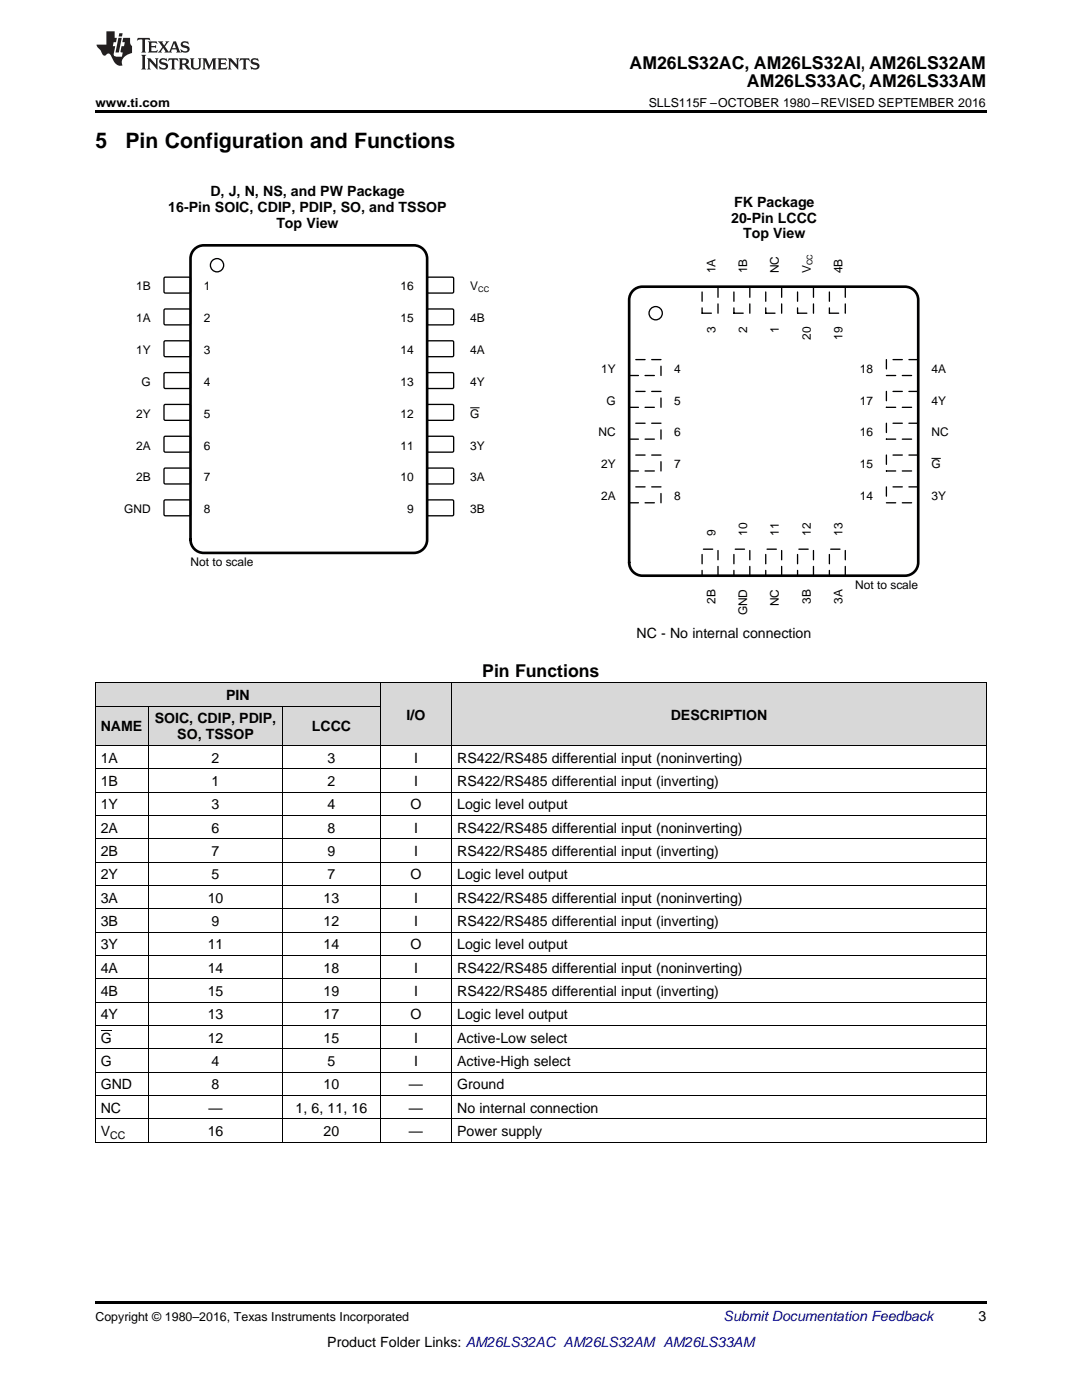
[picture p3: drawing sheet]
<svg xmlns="http://www.w3.org/2000/svg" width="216mm" height="279mm" viewBox="0 0 216 279" stroke-linecap="round" stroke-linejoin="round" font-family="sans-serif">
<g fill="#d8d8d8">
<path d="M75.9 136.3h14.3v12.5h-14.3z"/>
<path d="M90.2 136.3h106.6v12.5h-106.6z"/>
<path d="M19 141h10.7v7.8h-10.7z"/>
<path d="M29.7 141h26.7v7.8h-26.7z"/>
<path d="M56.4 141h19.5v7.8h-19.5z"/>
<path d="M19 136.3h10.7v4.7h-10.7z"/>
<path d="M29.7 136.3h26.7v4.7h-26.7z"/>
<path d="M56.4 136.3h19.5v4.7h-19.5z"/>
</g>
<path d="M19 227.9l.2 .1zM56.3 227.9l.1 .1zM75.8 227.9l.1 .1zM90.1 227.9l.1 .1zM196.7 227.9l.1 .1zM19 259.7h177.8v.5h-177.8z" fill="#000"/>
<g fill="none" stroke="#000" stroke-width=".2">
<path d="M19 136.3h177.8M19.1 136.3v91.7M75.9 136.3v91.7M90.1 136.3v91.7M196.8 136.3v91.7M19 158.1h177.8M19 153.4h177.8M19 148.7h177.8M19 140.9h56.9M29.7 140.9v87.1M56.3 140.9v87.1M19 176.7h177.8"/>
<path d="M19 172h177.8M19 167.4h177.8M19 162.7h177.8M19 200h177.8M19 195.3h177.8M19 190.7h177.8M19 186h177.8M19 181.3h177.8M19 218.6h177.8M19 213.9h177.8M19 209.3h177.8M19 204.6h177.8"/>
<path d="M19 227.9h177.8M19 223.3h177.8"/>
</g>
<path d="M125.5 71.8h6.4v3.1h-6.4z" fill-rule="evenodd" fill="#fff"/>
<path d="M125.5 71.8h6.4v3.1h-6.4z" fill="none" stroke="#000" stroke-width=".26" stroke-dasharray="1.9 1.3"/>
<path d="M125.5 78.1h6.4v3.2h-6.4z" fill-rule="evenodd" fill="#fff"/>
<path d="M125.5 78.1h6.4v3.2h-6.4z" fill="none" stroke="#000" stroke-width=".26" stroke-dasharray="1.9 1.3"/>
<path d="M125.5 84.5h6.4v3.1h-6.4z" fill-rule="evenodd" fill="#fff"/>
<path d="M125.5 84.5h6.4v3.1h-6.4z" fill="none" stroke="#000" stroke-width=".26" stroke-dasharray="1.9 1.3"/>
<path d="M125.5 90.8h6.4v3.2h-6.4z" fill-rule="evenodd" fill="#fff"/>
<path d="M125.5 90.8h6.4v3.2h-6.4z" fill="none" stroke="#000" stroke-width=".26" stroke-dasharray="1.9 1.3"/>
<path d="M125.5 97.2h6.4v3.1h-6.4z" fill-rule="evenodd" fill="#fff"/>
<path d="M125.5 97.2h6.4v3.1h-6.4z" fill="none" stroke="#000" stroke-width=".26" stroke-dasharray="1.9 1.3"/>
<path d="M140.1 109.6h3.2v5.3h-3.2z" fill-rule="evenodd" fill="#fff"/>
<path d="M140.1 109.6h3.2v5.3h-3.2z" fill="none" stroke="#000" stroke-width=".26" stroke-dasharray="1.9 1.3"/>
<path d="M146.4 109.6h3.2v5.3h-3.2z" fill-rule="evenodd" fill="#fff"/>
<path d="M146.4 109.6h3.2v5.3h-3.2z" fill="none" stroke="#000" stroke-width=".26" stroke-dasharray="1.9 1.3"/>
<path d="M152.8 109.6h3.2v5.3h-3.2z" fill-rule="evenodd" fill="#fff"/>
<path d="M152.8 109.6h3.2v5.3h-3.2z" fill="none" stroke="#000" stroke-width=".26" stroke-dasharray="1.9 1.3"/>
<path d="M159.1 109.6h3.2v5.3h-3.2z" fill-rule="evenodd" fill="#fff"/>
<path d="M159.1 109.6h3.2v5.3h-3.2z" fill="none" stroke="#000" stroke-width=".26" stroke-dasharray="1.9 1.3"/>
<path d="M165.5 109.6h3.2v5.3h-3.2z" fill-rule="evenodd" fill="#fff"/>
<path d="M165.5 109.6h3.2v5.3h-3.2z" fill="none" stroke="#000" stroke-width=".26" stroke-dasharray="1.9 1.3"/>
<path d="M176.9 97.2h6.3v3.1h-6.3z" fill-rule="evenodd" fill="#fff"/>
<path d="M176.9 97.2h6.3v3.1h-6.3z" fill="none" stroke="#000" stroke-width=".26" stroke-dasharray="1.9 1.3"/>
<path d="M176.9 90.8h6.3v3.2h-6.3z" fill-rule="evenodd" fill="#fff"/>
<path d="M176.9 90.8h6.3v3.2h-6.3z" fill="none" stroke="#000" stroke-width=".26" stroke-dasharray="1.9 1.3"/>
<path d="M185.9 91.5h1.8" fill="none" stroke="#000" stroke-width=".2"/>
<path d="M176.9 84.5h6.3v3.1h-6.3z" fill-rule="evenodd" fill="#fff"/>
<path d="M176.9 84.5h6.3v3.1h-6.3z" fill="none" stroke="#000" stroke-width=".26" stroke-dasharray="1.9 1.3"/>
<path d="M176.9 78.1h6.3v3.2h-6.3z" fill-rule="evenodd" fill="#fff"/>
<path d="M176.9 78.1h6.3v3.2h-6.3z" fill="none" stroke="#000" stroke-width=".26" stroke-dasharray="1.9 1.3"/>
<path d="M176.9 71.8h6.3v3.1h-6.3z" fill-rule="evenodd" fill="#fff"/>
<path d="M176.9 71.8h6.3v3.1h-6.3z" fill="none" stroke="#000" stroke-width=".26" stroke-dasharray="1.9 1.3"/>
<path d="M165.5 57.2h3.2v5.3h-3.2z" fill-rule="evenodd" fill="#fff"/>
<path d="M165.5 57.2h3.2v5.3h-3.2z" fill="none" stroke="#000" stroke-width=".26" stroke-dasharray="1.9 1.3"/>
<path d="M159.1 57.2h3.2v5.3h-3.2z" fill-rule="evenodd" fill="#fff"/>
<path d="M159.1 57.2h3.2v5.3h-3.2z" fill="none" stroke="#000" stroke-width=".26" stroke-dasharray="1.9 1.3"/>
<path d="M152.8 57.2h3.2v5.3h-3.2z" fill-rule="evenodd" fill="#fff"/>
<path d="M152.8 57.2h3.2v5.3h-3.2z" fill="none" stroke="#000" stroke-width=".26" stroke-dasharray="1.9 1.3"/>
<path d="M146.4 57.2h3.2v5.3h-3.2z" fill-rule="evenodd" fill="#fff"/>
<path d="M146.4 57.2h3.2v5.3h-3.2z" fill="none" stroke="#000" stroke-width=".26" stroke-dasharray="1.9 1.3"/>
<path d="M140.1 57.2h3.2v5.3h-3.2z" fill-rule="evenodd" fill="#fff"/>
<path d="M140.1 57.2h3.2v5.3h-3.2z" fill="none" stroke="#000" stroke-width=".26" stroke-dasharray="1.9 1.3"/>
<circle cx="130.8" cy="62.5" r="1.32" fill="none" stroke="#000" stroke-width=".26"/>
<path d="M126.1 58.2a2.64 2.64 0 0 1 2.1-1h52.4a2.65 2.65 0 0 1 2.6 2.7v52.3a2.65 2.65 0 0 1-2.6 2.7h-52.4a2.65 2.65 0 0 1-2.7-2.7v-52.3l.1-.6z" fill="none" stroke="#000" stroke-width=".53"/>
<path d="M32.9 55.3h5l.1 .3v2.8l-.3 .1h-4.8l-.2-.3v-2.6z" fill-rule="evenodd" fill="#fff"/>
<path d="M32.9 55.3h5l.1 .3v2.8l-.3 .1h-4.8l-.2-.3v-2.6z" fill="none" stroke="#000" stroke-width=".26"/>
<path d="M85.3 55.4l.2-.1h4.9l.1 .3v2.8l-.2 .1h-4.9l-.2-.3z" fill-rule="evenodd" fill="#fff"/>
<path d="M85.3 55.4l.2-.1h4.9l.1 .3v2.8l-.2 .1h-4.9l-.2-.3z" fill="none" stroke="#000" stroke-width=".26"/>
<path d="M32.9 61.7h5l.1 .2v2.8l-.3 .1h-4.8l-.2-.2v-2.7z" fill-rule="evenodd" fill="#fff"/>
<path d="M32.9 61.7h5l.1 .2v2.8l-.3 .1h-4.8l-.2-.2v-2.7z" fill="none" stroke="#000" stroke-width=".26"/>
<path d="M85.3 61.8l.2-.1h4.9l.1 .2v2.8l-.2 .1h-4.9l-.2-.2z" fill-rule="evenodd" fill="#fff"/>
<path d="M85.3 61.8l.2-.1h4.9l.1 .2v2.8l-.2 .1h-4.9l-.2-.2z" fill="none" stroke="#000" stroke-width=".26"/>
<path d="M32.9 68h5l.1 .3v2.8l-.3 .1h-4.8l-.2-.3v-2.6z" fill-rule="evenodd" fill="#fff"/>
<path d="M32.9 68h5l.1 .3v2.8l-.3 .1h-4.8l-.2-.3v-2.6z" fill="none" stroke="#000" stroke-width=".26"/>
<path d="M85.3 68.1l.2-.1h4.9l.1 .3v2.8l-.2 .1h-4.9l-.2-.3z" fill-rule="evenodd" fill="#fff"/>
<path d="M85.3 68.1l.2-.1h4.9l.1 .3v2.8l-.2 .1h-4.9l-.2-.3z" fill="none" stroke="#000" stroke-width=".26"/>
<path d="M32.9 74.4h5l.1 .2v2.8l-.3 .1h-4.8l-.2-.2v-2.7z" fill-rule="evenodd" fill="#fff"/>
<path d="M32.9 74.4h5l.1 .2v2.8l-.3 .1h-4.8l-.2-.2v-2.7z" fill="none" stroke="#000" stroke-width=".26"/>
<path d="M85.3 74.5l.2-.1h4.9l.1 .2v2.8l-.2 .1h-4.9l-.2-.2z" fill-rule="evenodd" fill="#fff"/>
<path d="M85.3 74.5l.2-.1h4.9l.1 .2v2.8l-.2 .1h-4.9l-.2-.2z" fill="none" stroke="#000" stroke-width=".26"/>
<path d="M32.9 80.7h5l.1 .3v2.8l-.3 .1h-4.8l-.2-.3v-2.6z" fill-rule="evenodd" fill="#fff"/>
<path d="M32.9 80.7h5l.1 .3v2.8l-.3 .1h-4.8l-.2-.3v-2.6z" fill="none" stroke="#000" stroke-width=".26"/>
<path d="M85.4 80.7h5l.1 .3v2.8l-.2 .1h-4.9l-.2-.3v-2.6z" fill-rule="evenodd" fill="#fff"/>
<path d="M85.4 80.7h5l.1 .3v2.8l-.2 .1h-4.9l-.2-.3v-2.6z" fill="none" stroke="#000" stroke-width=".26"/>
<path d="M93.8 81.4h1.9" fill="none" stroke="#000" stroke-width=".2"/>
<path d="M32.9 87.1h5l.1 .2v2.8l-.3 .1h-4.8l-.2-.2v-2.7z" fill-rule="evenodd" fill="#fff"/>
<path d="M32.9 87.1h5l.1 .2v2.8l-.3 .1h-4.8l-.2-.2v-2.7z" fill="none" stroke="#000" stroke-width=".26"/>
<path d="M85.4 87.1h5l.1 .2v2.8l-.2 .1h-4.9l-.2-.2v-2.7z" fill-rule="evenodd" fill="#fff"/>
<path d="M85.4 87.1h5l.1 .2v2.8l-.2 .1h-4.9l-.2-.2v-2.7z" fill="none" stroke="#000" stroke-width=".26"/>
<path d="M32.9 93.4h5l.1 .3v2.8l-.3 .1h-4.8l-.2-.3v-2.6z" fill-rule="evenodd" fill="#fff"/>
<path d="M32.9 93.4h5l.1 .3v2.8l-.3 .1h-4.8l-.2-.3v-2.6z" fill="none" stroke="#000" stroke-width=".26"/>
<path d="M85.4 93.4h5l.1 .3v2.8l-.2 .1h-4.9l-.2-.3v-2.6z" fill-rule="evenodd" fill="#fff"/>
<path d="M85.4 93.4h5l.1 .3v2.8l-.2 .1h-4.9l-.2-.3v-2.6z" fill="none" stroke="#000" stroke-width=".26"/>
<path d="M32.9 99.8h5l.1 .2v2.8l-.3 .1h-4.8l-.2-.2v-2.7z" fill-rule="evenodd" fill="#fff"/>
<path d="M32.9 99.8h5l.1 .2v2.8l-.3 .1h-4.8l-.2-.2v-2.7z" fill="none" stroke="#000" stroke-width=".26"/>
<path d="M85.4 99.8h5l.1 .2v2.8l-.2 .1h-4.9l-.2-.2v-2.7z" fill-rule="evenodd" fill="#fff"/>
<g fill="none" stroke="#000" stroke-width=".26">
<path d="M85.4 99.8h5l.1 .2v2.8l-.2 .1h-4.9l-.2-.2v-2.7z"/>
<circle cx="43.3" cy="52.9" r="1.32"/>
</g>
<path d="M39 49.5l1.1-.5h.6h41.9a2.64 2.64 0 0 1 2.6 2.6v56.1a2.64 2.64 0 0 1-2.6 2.6h-41.9a2.64 2.64 0 0 1-2.7-2.6v-56.1a2.64 2.64 0 0 1 1-2.1z" fill="none" stroke="#000" stroke-width=".53"/>
<path d="M19 22h177.8v.5h-177.8z" fill="#000"/>
<g fill="#231f20">
<path d="M27.5 7.6l-.1 .5 .4-.2h.6v.1v2.1l-.2 .4h1l-.3-.4v-2.1l.1-.1h.5l.5 .2-.2-.5zM29.5 8.3l.2 .3v1.5l-.2 .4h1.8l.2-.6a1.04 1.04 0 0 1-1.3 .2v-.7h.6l.3 .2v-.6l-.3 .2h-.6v-.6l.8-.1 .4 .3-.2-.5zM31.5 8.3l.9 1.1-.9 1.1h.8l-.2-.2 .5-.7 .4 .7-.2 .2h1.5l-.1-.2 .1-.4h.9l.1 .4-.2 .2h1l-.3-.3-.7-1.9h-.5l-.9 2-.8-1 .9-1h-.8l.1 .3-.3 .5-.4-.6 .2-.2zM34.7 8.6l.4 1h-.7zM36.3 8.4a.63 .63 0 0 0-.2 .7 .63 .63 0 0 0 .6 .4l.6 .2 .1 .2a.75 .75 0 0 1-.7 .4 .75 .75 0 0 1-.6-.5l.1 .7 .1-.1a1.11 1.11 0 0 0 1.5-.6 1.13 1.13 0 0 0-1.2-.8l-.1-.4a1.04 1.04 0 0 1 1.2 .2l-.2-.5-.1 .1-.5-.2zM28.2 10.9l.2 .4v2.2l-.2 .4h1l-.3-.4v-2.2l.3-.4zM29.3 11.6l.3 .4v1.5l-.3 .4h.8l-.2-.4v-1.3l1.5 1.7v-1.9l.2-.4h-.7l.2 .4v.9l-1.1-1.3zM32 11.8a.62 .62 0 0 0-.2 .7 .62 .62 0 0 0 .6 .4l.6 .1 .1 .3a.76 .76 0 0 1-.7 .3 .76 .76 0 0 1-.6-.4l.1 .7 .1-.1a1.11 1.11 0 0 0 1.5-.6 1.13 1.13 0 0 0-1.2-.8l-.1-.4a1.04 1.04 0 0 1 1.2 .2l-.2-.6-.1 .1-.5-.1zM33.7 11.6l-.2 .6a.61 .61 0 0 1 .8-.3v1.6l-.2 .4h.9l-.2-.4v-1.6a.63 .63 0 0 1 .8 .3l-.2-.6zM35.6 11.6l.3 .4v1.5l-.3 .4h1l-.2-.2v-.8l.5 .2a.76 .76 0 0 0 1.2 .7l-1-1a.58 .58 0 0 0 .6-.5 .58 .58 0 0 0-.5-.6zM36.4 11.9h.1a.45 .45 0 0 1 .5 .1 .45 .45 0 0 1 .1 .5l-.7 .2zM37.9 11.6l.2 .2a2.17 2.17 0 0 0 .3 1.9 .99 .99 0 0 0 1.6-.6v-1.1l.2-.4h-.7l.2 .2a1.92 1.92 0 0 1-.2 1.8 .6 .6 0 0 1-.9-.5v-1.1l.2-.4zM40.4 11.6l.2 .4v1.5l-.2 .4h.7l-.2-.4v-1.4l.8 1.8 .8-1.8v1.4l-.2 .4h.9l-.2-.4v-1.5l.2-.4h-.8l-.6 1.5-.6-1.5zM43.4 11.6l.2 .4v1.5l-.2 .4h1.8l.2-.6a1.04 1.04 0 0 1-1.3 .1v-.6h.5l.4 .2v-.6l-.4 .2h-.5v-.7h.8l.3 .3-.1-.6zM45.5 11.6l.2 .4v1.5l-.2 .4h.7l-.2-.4v-1.3l1.5 1.7v-1.9l.2-.4h-.7l.2 .4v.9l-1.1-1.3zM47.9 11.6l-.1 .6a.61 .61 0 0 1 .8-.3v1.6l-.3 .4h1l-.3-.4 .1-1.6a.63 .63 0 0 1 .7 .3l-.1-.6zM50.2 11.8a.62 .62 0 0 0-.2 .7 .62 .62 0 0 0 .6 .4l.6 .1 .2 .3a.76 .76 0 0 1-.8 .3 .76 .76 0 0 1-.6-.4l.1 .7 .2-.1a1.11 1.11 0 0 0 1.5-.6 1.13 1.13 0 0 0-1.3-.8l-.1-.4a1.04 1.04 0 0 1 1.2 .2l-.1-.6-.2 .1-.5-.1z"/>
<path d="M21.2 6.3v2.6h-1.9l.1 .4 .7 .9a.91 .91 0 0 0 1 .8 .56 .56 0 0 1 .5-.3 .56 .56 0 0 1 .5 .3l.4 .8a1.53 1.53 0 0 0 1.9 1.2 1.54 1.54 0 0 1 1-2.1l.9-.3v-1.4a1.52 1.52 0 0 1-.3-1.6h-1.4l-.2 .8h.5l-.2 .8h-.4l-.2 1v.2l.4 .1-.2 .8a1.93 1.93 0 0 1-1.6-.3l.3-1.8h-.5l.2-.8h.4l.2-.8h-.4v-1.3zM23.6 7.6l-.6 2.9h.7l.6-2.9zM23.8 6.6l-.1 .7h.6l.2-.7z"/>
</g>
<path d="M20.1 205.6h2.2" fill="none" stroke="#000" stroke-width=".2"/>
<g font-size="4.2">
<text x="19" y="29.6">5</text>
<text x="25" y="29.6">Pin Configuration and Functions</text>
</g>
<g font-size="3.5">
<text x="125.6" y="13.8">AM26LS32AC, AM26LS32AI, AM26LS32AM</text>
<text x="149" y="17.3">AM26LS33AC, AM26LS33AM</text>
<text x="96.2" y="135">Pin Functions</text>
</g>
<g font-size="2.8">
<text x="42" y="39.1">D, J, N, NS, and PW Package</text>
<text x="146.5" y="41.2">FK Package</text>
<text x="33.6" y="42.3">16-Pin SOIC, CDIP, PDIP, SO, and TSSOP</text>
<text x="55.1" y="45.4">Top View</text>
<text x="145.9" y="44.4">20-Pin LCCC</text>
<text x="148.3" y="47.6">Top View</text>
<text x="127" y="127.3">NC - No internal connection</text>
<text x="45.1" y="139.7">PIN</text>
<text x="81.1" y="143.6">I/O</text>
<text x="133.8" y="143.6">DESCRIPTION</text>
<text x="20.1" y="145.9">NAME</text>
<text x="30.9" y="144.4">SOIC, CDIP, PDIP,</text>
<text x="35.4" y="147.5">SO, TSSOP</text>
<text x="62.2" y="145.9">LCCC</text>
<text x="20.1" y="152.2">1A</text>
<text x="42.2" y="152.2">2</text>
<text x="65.3" y="152.2">3</text>
<text x="82.6" y="152.2">I</text>
<text x="91.2" y="152.2">RS422/RS485 differential input (noninverting)</text>
<text x="20.1" y="156.8">1B</text>
<text x="20.1" y="161.5">1Y</text>
<text x="42.2" y="156.8">1</text>
<text x="42.2" y="161.5">3</text>
<text x="65.3" y="156.8">2</text>
<text x="65.3" y="161.5">4</text>
<text x="81.9" y="161.5">O</text>
<text x="82.6" y="156.8">I</text>
<text x="91.2" y="156.8">RS422/RS485 differential input (inverting)</text>
<text x="91.2" y="161.5">Logic level output</text>
<text x="20.1" y="166.2">2A</text>
<text x="42.2" y="166.2">6</text>
<text x="65.3" y="166.2">8</text>
<text x="82.6" y="166.2">I</text>
<text x="91.2" y="166.2">RS422/RS485 differential input (noninverting)</text>
<text x="20.1" y="170.8">2B</text>
<text x="42.2" y="170.8">7</text>
<text x="65.3" y="170.8">9</text>
<text x="82.6" y="170.8">I</text>
<text x="91.2" y="170.8">RS422/RS485 differential input (inverting)</text>
<text x="20.1" y="175.5">2Y</text>
<text x="42.2" y="175.5">5</text>
<text x="65.3" y="175.5">7</text>
<text x="81.9" y="175.5">O</text>
<text x="91.2" y="175.5">Logic level output</text>
<text x="20.1" y="180.1">3A</text>
<text x="20.1" y="184.8">3B</text>
<text x="41.5" y="180.1">10</text>
<text x="42.2" y="184.8">9</text>
<text x="64.6" y="180.1">13</text>
<text x="64.6" y="184.8">12</text>
<text x="82.6" y="180.1">I</text>
<text x="82.6" y="184.8">I</text>
<text x="91.2" y="180.1">RS422/RS485 differential input (noninverting)</text>
<text x="91.2" y="184.8">RS422/RS485 differential input (inverting)</text>
<text x="20.1" y="189.4">3Y</text>
<text x="41.5" y="189.4">11</text>
<text x="64.6" y="189.4">14</text>
<text x="81.9" y="189.4">O</text>
<text x="91.2" y="189.4">Logic level output</text>
<text x="20.1" y="194.1">4A</text>
<text x="41.5" y="194.1">14</text>
<text x="64.6" y="194.1">18</text>
<text x="82.6" y="194.1">I</text>
<text x="91.2" y="194.1">RS422/RS485 differential input (noninverting)</text>
<text x="20.1" y="198.8">4B</text>
<text x="20.1" y="203.4">4Y</text>
<text x="41.5" y="198.8">15</text>
<text x="41.5" y="203.4">13</text>
<text x="64.6" y="198.8">19</text>
<text x="64.6" y="203.4">17</text>
<text x="81.9" y="203.4">O</text>
<text x="82.6" y="198.8">I</text>
<text x="91.2" y="198.8">RS422/RS485 differential input (inverting)</text>
<text x="91.2" y="203.4">Logic level output</text>
<text x="20.1" y="208.1">G</text>
<text x="41.5" y="208.1">12</text>
<text x="64.6" y="208.1">15</text>
<text x="82.6" y="208.1">I</text>
<text x="91.2" y="208.1">Active-Low select</text>
<text x="20.1" y="212.7">G</text>
<text x="42.2" y="212.7">4</text>
<text x="65.3" y="212.7">5</text>
<text x="82.6" y="212.7">I</text>
<text x="91.2" y="212.7">Active-High select</text>
<text x="20.1" y="217.4">GND</text>
<text x="42.2" y="217.4">8</text>
<text x="64.6" y="217.4">10</text>
<text x="81.6" y="217.4">—</text>
<text x="91.2" y="217.4">Ground</text>
<text x="20.1" y="222">NC</text>
<text x="20.1" y="226.7">V</text>
<text x="41.5" y="226.7">16</text>
<text x="41.6" y="222">—</text>
<text x="59" y="222">1, 6, 11, 16</text>
<text x="64.6" y="226.7">20</text>
<text x="81.6" y="222">—</text>
<text x="81.6" y="226.7">—</text>
<text x="91.2" y="222">No internal connection</text>
<text x="91.2" y="226.7">Power supply</text>
<text x="195.3" y="263.6">3</text>
<text x="65.3" y="268.9">Product Folder Links: AM26LS32AC AM26LS32AM AM26LS33AM</text>
</g>
<text font-size="2.8" fill="#0000c8" x="144.4" y="263.6">Submit Documentation Feedback</text>
<g font-size="2.5">
<text x="19" y="21.4">www.ti.com</text>
<text x="129.4" y="21.4">SLLS115F –OCTOBER 1980–REVISED SEPTEMBER 2016</text>
<text x="19" y="263.6">Copyright © 1980–2016, Texas Instruments Incorporated</text>
</g>
<g font-size="2.4">
<text x="27.2" y="58">1B</text>
<text x="40.7" y="58">1</text>
<text x="79.9" y="58">16</text>
<text x="93.8" y="58">V</text>
<text x="142.7" y="54.6" transform="rotate(-90 142.7 54.6)">1A</text>
<text x="149.1" y="54.6" transform="rotate(-90 149.1 54.6)">1B</text>
<text x="155.4" y="54.6" transform="rotate(-90 155.4 54.6)">NC</text>
<text x="161.8" y="54.6" transform="rotate(-90 161.8 54.6)">V</text>
<text x="168.1" y="54.6" transform="rotate(-90 168.1 54.6)">4B</text>
<text x="27.2" y="64.3">1A</text>
<text x="40.7" y="64.3">2</text>
<text x="79.9" y="64.3">15</text>
<text x="93.8" y="64.3">4B</text>
<text x="27.2" y="70.7">1Y</text>
<text x="40.7" y="70.7">3</text>
<text x="79.9" y="70.7">14</text>
<text x="93.8" y="70.7">4A</text>
<text x="142.7" y="66.5" transform="rotate(-90 142.7 66.5)">3</text>
<text x="149.1" y="66.5" transform="rotate(-90 149.1 66.5)">2</text>
<text x="155.4" y="66.5" transform="rotate(-90 155.4 66.5)">1</text>
<text x="161.8" y="67.8" transform="rotate(-90 161.8 67.8)">20</text>
<text x="168.1" y="67.8" transform="rotate(-90 168.1 67.8)">19</text>
<text x="28.2" y="77">G</text>
<text x="40.7" y="77">4</text>
<text x="79.9" y="77">13</text>
<text x="93.8" y="77">4Y</text>
<text x="120" y="74.4">1Y</text>
<text x="134.5" y="74.4">4</text>
<text x="171.6" y="74.4">18</text>
<text x="185.9" y="74.4">4A</text>
<text x="27.2" y="83.4">2Y</text>
<text x="40.7" y="83.4">5</text>
<text x="79.9" y="83.4">12</text>
<text x="93.8" y="83.4">G</text>
<text x="121" y="80.8">G</text>
<text x="134.5" y="80.8">5</text>
<text x="171.6" y="80.8">17</text>
<text x="185.9" y="80.8">4Y</text>
<text x="27.2" y="89.7">2A</text>
<text x="40.7" y="89.7">6</text>
<text x="79.9" y="89.7">11</text>
<text x="93.8" y="89.7">3Y</text>
<text x="119.5" y="87.1">NC</text>
<text x="134.5" y="87.1">6</text>
<text x="171.6" y="87.1">16</text>
<text x="185.9" y="87.1">NC</text>
<text x="120" y="93.5">2Y</text>
<text x="134.5" y="93.5">7</text>
<text x="171.6" y="93.5">15</text>
<text x="185.9" y="93.5">G</text>
<text x="27.2" y="96.1">2B</text>
<text x="40.7" y="96.1">7</text>
<text x="79.9" y="96.1">10</text>
<text x="93.8" y="96.1">3A</text>
<text x="120" y="99.8">2A</text>
<text x="134.5" y="99.8">8</text>
<text x="171.6" y="99.8">14</text>
<text x="185.9" y="99.8">3Y</text>
<text x="24.8" y="102.4">GND</text>
<text x="40.7" y="102.4">8</text>
<text x="81.3" y="102.4">9</text>
<text x="93.8" y="102.4">3B</text>
<text x="142.7" y="107" transform="rotate(-90 142.7 107)">9</text>
<text x="149.1" y="107" transform="rotate(-90 149.1 107)">10</text>
<text x="155.4" y="107" transform="rotate(-90 155.4 107)">11</text>
<text x="161.8" y="107" transform="rotate(-90 161.8 107)">12</text>
<text x="168.1" y="107" transform="rotate(-90 168.1 107)">13</text>
<text x="38" y="113">Not to scale</text>
<text x="170.6" y="117.5">Not to scale</text>
<text x="142.7" y="120.5" transform="rotate(-90 142.7 120.5)">2B</text>
<text x="149.1" y="122.8" transform="rotate(-90 149.1 122.8)">GND</text>
<text x="155.4" y="121" transform="rotate(-90 155.4 121)">NC</text>
<text x="161.8" y="120.5" transform="rotate(-90 161.8 120.5)">3B</text>
<text x="168.1" y="120.5" transform="rotate(-90 168.1 120.5)">3A</text>
</g>
<text font-size="2.1" x="22" y="227.3">CC</text>
<g font-size="1.5">
<text x="162.1" y="53" transform="rotate(-90 162.1 53)">CC</text>
<text x="95.4" y="58.3">CC</text>
</g>
</svg>
